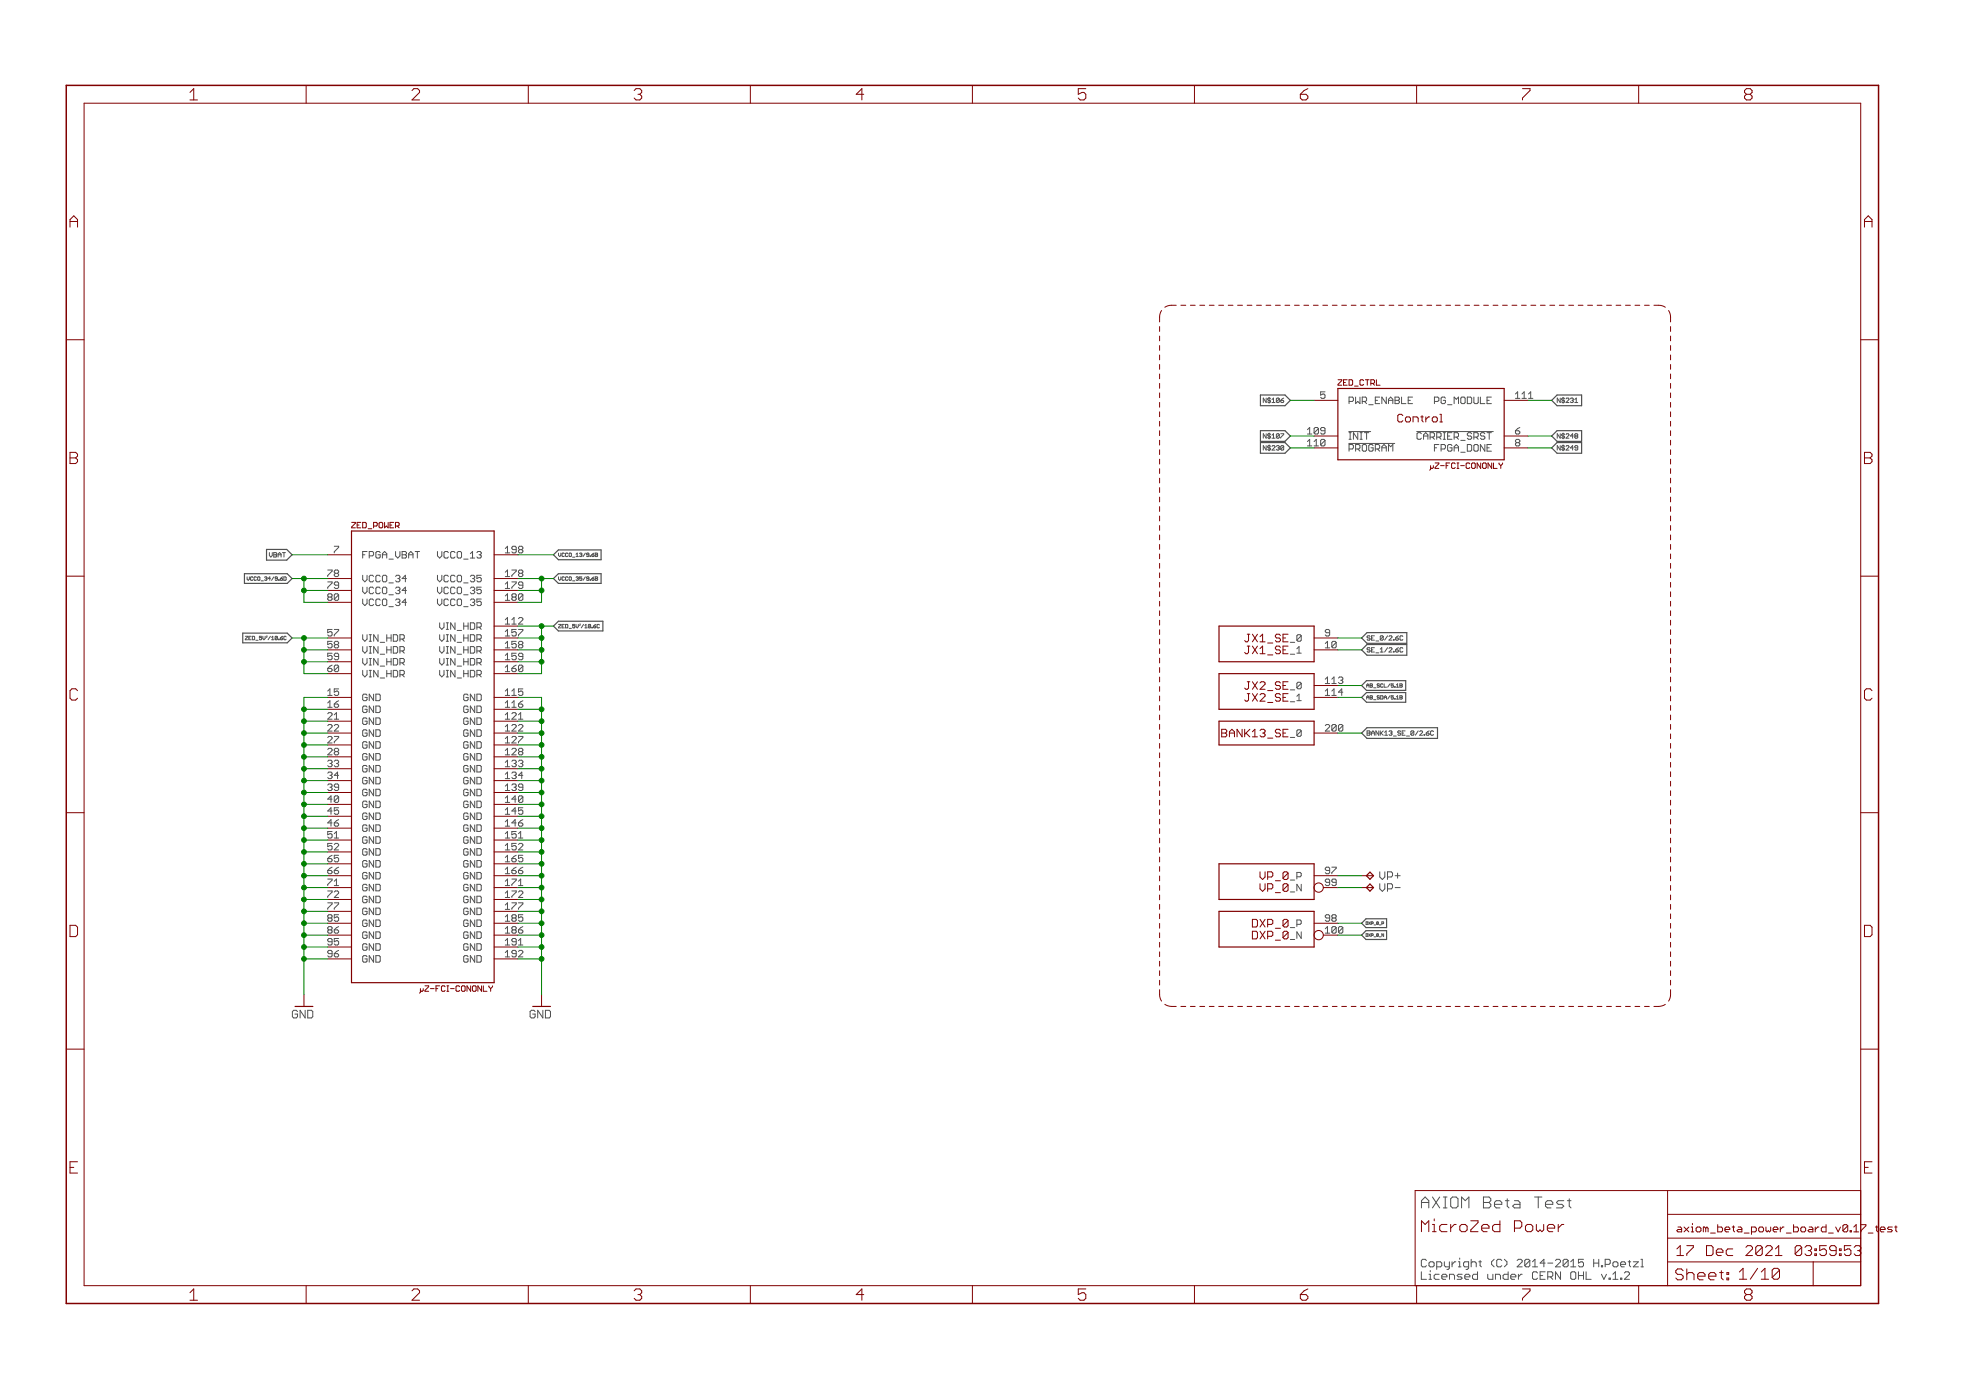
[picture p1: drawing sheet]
<svg xmlns="http://www.w3.org/2000/svg" width="420mm" height="297mm" viewBox="0 0 420 297" stroke-linecap="round" stroke-linejoin="round" font-family="sans-serif">
<g fill="none" stroke="#505050" stroke-width=".21">
<path d="M270.6 85.1v.9l-.6-.9v.9M270.6 92.7v.9l-.6-.9v.9M270.6 95.2v1l-.6-1v1M270.9 85.9l.2 .1M270.9 93.5l.2 .1M270.9 96l.2 .2M271.1 85.1l-.2 .1 .2 .4M271.1 92.7l-.2 .2 .2 .3M271.1 95.2l-.2 .2 .2 .3M279.4 92.8h1M279.4 95.3h1M279.4 91.8l.5-.4v1.4"/>
<path d="M279.4 94.4l.5-.5v1.4M283.2 83.7h-1v.7l.5-.2 .5 .2v.5l-.3 .2h-.4l-.3-.2M288.2 92.2h4.7M288.2 94.8h9.9M288.3 92.5h.5M288.3 93.9h.5M288.5 92.5v1.4M289.2 85.1l-.2-.2h-.7v1.4M289.2 85.6l-.2 .2h-.7M289.2 95.2l-.2-.2h-.7v1.4M289.2 95.7l-.2 .2h-.7M302.8 92.2h16.3"/>
<path d="M303.8 92.7l-.3-.2h-.4l-.3 .2v.9l.3 .3h.4l.3-.3M306.6 95v1.4M306.6 85.8h.7M306.6 95.7h.4M307.3 84.9h-.7v1.4M323.9 92.1v.4l.2 .3h.5l.2-.3M323.9 92.1h.7l.2 .2M323.9 84.2l.4-.5v1.4M323.9 85.1h.9M324.1 94.6l-.2 .2 .2 .5h.5l.2-.2M324.1 94.6h.5M324.6 94.6l.2 .2"/>
<path d="M324.8 94.1l-.2-.2h-.5l-.2 .2 .2 .5M324.8 91.4l-.9 .7M324.8 94.4l-.2 .2M333.4 85.1v.9l-.6-.9v.9M333.4 92.7v.9l-.6-.9v.9M333.4 95.2v1l-.6-1v1M333.7 85.9l.5 .1M333.7 93.5l.5 .1M333.7 96l.5 .2M334.2 95.2l-.5 .2 .2 .3h.3M334.2 85.1l-.5 .1 .2 .4h.3M334.2 92.7l-.5 .2 .2 .3h.3"/>
<path d="M57.6 118.1v.6l.3 .3 .3-.3v-.6M71.4 116.7h1M72.4 117l-1 .9v.3M77.5 118.6h.5M78.4 117.9h-.9v1.4M93.5 117.9v.9l.5 .5 .4-.5M108 117.2l.5-.5v1.5M108 118.2h.9M119.4 118.2v.5l.2 .2 .3-.2v-.5M120.5 118.2l-.4 .1v.5l.4 .1M52.4 136h.5l-.5 .6v.1h.5M52.8 123.3v.5l.2 .2 .3-.2v-.5"/>
<path d="M53.2 136.3h.2M53.7 136h-.5v.7h.5M54 123.4l-.1-.1-.3 .1 .1 .6 .3-.1M54.3 136h-.4v.7h.4M70 121.8h1v.2l-1 1v.2M70 124.4h1v.2l-1 .9v.3M70.3 127.6l-.3 .2 .3 .5h.4l.3-.2M70.3 127.6h.4M70.7 127.6l.3 .2M71 134.5h-1v.7l.5-.2 .5 .2v.5l-.3 .2h-.4l-.3-.2M71 137.1h-1v.7l.5-.3 .5 .3v.4l-.3 .3h-.4l-.3-.3M71 139.6h-1v.7l.5-.2 .5 .2v.5l-.3 .2h-.4l-.3-.2"/>
<path d="M71 127.1l-.3-.2h-.4l-.3 .2 .3 .5M71 127.4l-.3 .2M77.5 122.9v1l.5 .4 .4-.4M77.5 125.5v.9l.5 .5 .4-.5M77.5 128v.9l.5 .5 .4-.5M77.5 135.6v1l.5 .4 .4-.4M77.5 138.2v.9l.5 .5 .4-.5M93.5 122.9v1l.5 .4 .4-.4M93.5 125.5v.9l.5 .5 .4-.5M93.5 128v.9l.5 .5 .4-.5M94 133.1v.9l.4 .5 .5-.5M94 135.6v1l.4 .4 .5-.4"/>
<path d="M94 138.2v.9l.4 .5 .5-.5M108 122.3l.5-.5v1.4M108 124.8l.5-.4v1.4M108 127.4l.5-.5v1.4M108 132.4l.5-.4v1.4M108 135l.5-.5v1.4M108 137.5l.5-.4v1.4M108 123.2h.9M108 125.8h.9M108 128.3h.9M108 135.9h.9M108 138.5h.9"/>
<path d="M108 133.4h.9M119.4 123.3v.5l.2 .2 .3-.2v-.5M119.4 133.4h.5l-.5 .8h.5M120.1 133.8h.3M120.5 123.3l-.4 .1v.5l.4 .1M120.6 133.4h-.5v.8h.5M283.2 135.7l.3 .2h.4l.3-.2M283.2 138.5h1M283.2 137.5l.5-.4v1.4M284.2 134.7l-.3-.2h-.4l-.3 .2 .3 .5h.7M292.8 138.6l-.1-.2-.5 .2 .1 .3h.4l.1 .1-.1 .3-.5-.1M292.8 136l-.1-.1-.5 .1 .1 .3h.4l.1 .2-.1 .3-.5-.1"/>
<path d="M293.1 136.3h.3M293.1 138.9h.3M293.7 138.4h-.6v.9h.6M293.7 135.9h-.6v.9h.6M70 147.7l.5-.5v1.4M70 150.2l.5-.4v1.4M70 148.6h1M70 152.5l.3-.2h.4l.3 .2v.3l-1 .9h1M70 151.2h1M70 155.1l.3-.3h.4l.3 .3v.2l-1 .9h1M70 142.8h.7l.3 .5-.3 .2h-.4l-.3-.2zM70 157.6l.3-.2h.4l.3 .2v.2l-1 1h1"/>
<path d="M71 142.1l-1 .7M77.5 140.7v.9l.5 .5 .4-.5M77.5 143.3v.9l.5 .5 .4-.5M78 149h.4M78 151.6h.4M78 154.1h.4M78 156.7h.4M78 159.2h.4M78.4 148.6l-.2-.3h-.5l-.2 .3v.9l.2 .2h.5l.2-.2M78.4 151.1l-.2-.2h-.5l-.2 .2v.9l.2 .3h.5l.2-.3M78.4 153.6l-.2-.2h-.5l-.2 .2v1l.2 .2h.5l.2-.2M78.4 156.2l-.2-.2h-.5l-.2 .2v.9l.2 .3h.5l.2-.3"/>
<path d="M78.4 158.7l-.2-.2h-.5l-.2 .2v1l.2 .2h.5l.2-.2M94 140.7v.9l.4 .5 .5-.5M94 143.3v.9l.4 .5 .5-.5M99.3 148.3l-.2 .3v.9l.2 .2M99.3 150.9l-.2 .2v.9l.2 .3M99.3 153.4l-.2 .2v1l.2 .2M99.3 156l-.2 .2v.9l.2 .3M99.3 158.5l-.2 .2v1l.2 .2M108 148.6h.9M108 151.2h.9M108 153.7h.9M108 156.2h.9"/>
<path d="M108 158.8h.9M108 147.7l.5-.5v1.4M108 140.1l.5-.5v1.4M108 142.6l.5-.5v1.4M108 150.2l.5-.4v1.4M108 152.8l.5-.5v1.4M108 155.3l.5-.5v1.4M108 157.8l.5-.4v1.4M108 141h.9M108 143.5h.9M283.2 148.6h1M283.2 155.1l.3-.3h.4l.3 .3"/>
<path d="M283.2 145.1l.5-.4v1.4M283.2 147.7l.5-.5v1.4M283.2 146.1h1M284.2 155.3l-1 .9h1M292.1 149h.5M292.1 146.9v-.5l.2-.3 .3 .3v.5M292.1 149.4v-.5l.2-.2 .3 .2v.5M292.1 146.5h.5M292.2 156.7h.5M292.2 156.2h.5l.1 .1-.1 .4 .1 .3-.1 .1h-.5zM292.8 149h.4M292.8 146.5h.4"/>
<path d="M293.1 156.7h.6M293.2 146.1h-.4v.8h.4M293.2 148.7h-.4v.7h.4M293.4 156.2l-.3 .3v.6M70 160.1l.3-.2h.4l.3 .2v.3l-1 .9h1M70 162.7l.3-.2h.4l.3 .2-.3 .5M70 165.2l.3-.2h.4l.3 .2-.3 .5M70 167.8l.3-.3h.4l.3 .3-.3 .4M70.5 163.2h.2M70.5 165.7h.2M70.5 168.2h.2M70.7 163.2l.3 .2-.3 .5h-.4l-.3-.3"/>
<path d="M70.7 165.7l.3 .2-.3 .5h-.4l-.3-.2M70.7 168.2l.3 .3-.3 .4h-.4l-.3-.2M71 177.7h-1v.7l.5-.2 .5 .2v.5l-.3 .2h-.4l-.3-.2M71 170.8h-1l.7-.7v1.4M71 173.3h-1l.7-.7v1.4M71 175.9h-1l.7-.7v1.4M78 161.7h.4M78 164.3h.4M78 166.8h.4M78 169.4h.4M78 171.9h.4M78 174.4h.4"/>
<path d="M78 177h.4M78 179.5h.4M78.4 161.3l-.2-.3h-.5l-.2 .3v.9l.2 .2h.5l.2-.2M78.4 163.8l-.2-.2h-.5l-.2 .2v.9l.2 .3h.5l.2-.3M78.4 166.3l-.2-.2h-.5l-.2 .2v1l.2 .2h.5l.2-.2M78.4 168.9l-.2-.2h-.5l-.2 .2v.9l.2 .3h.5l.2-.3M78.4 171.4l-.2-.2h-.5l-.2 .2v1l.2 .2h.5l.2-.2M78.4 174l-.2-.3h-.5l-.2 .3v.9l.2 .2h.5l.2-.2M78.4 176.5l-.2-.2h-.5l-.2 .2v.9l.2 .3h.5l.2-.3M78.4 179l-.2-.2h-.5l-.2 .2v1l.2 .2h.5l.2-.2M99.3 161l-.2 .3v.9l.2 .2M99.3 163.6l-.2 .2v.9l.2 .3"/>
<path d="M99.3 166.1l-.2 .2v1l.2 .2M99.3 168.7l-.2 .2v.9l.2 .3M99.3 171.2l-.2 .2v1l.2 .2M99.3 173.7l-.2 .3v.9l.2 .2M99.3 176.3l-.2 .2v.9l.2 .3M99.3 178.8l-.2 .2v1l.2 .2M108 161.3h.9M108 163.9h.9M108 166.4h.9M108 168.9h.9M108 179.1h.9M108 160.4l.5-.5v1.4"/>
<path d="M108 162.9l.5-.4v1.4M108 165.5l.5-.5v1.4M108 168l.5-.5v1.4M108 170.5l.5-.4v1.4M108 173.1l.5-.5v1.4M108 175.6l.5-.4v1.4M108 178.2l.5-.5v1.4M108 171.5h.9M108 174h.9M108 176.6h.9M70 183.5h.7l.3 .4-.3 .3h-.4l-.3-.3zM70 186h.7l.3 .5-.3 .2h-.4l-.3-.2z"/>
<path d="M70 187.9h1v.2l-1 .9v.3M70 190.4h1v.2l-1 1v.2M70 192.9h1v.3l-1 .9v.2M70.3 196.2l-.3 .2 .3 .5h.4l.3-.3M70.3 198.7l-.3 .2 .3 .5h.4l.3-.2M70.3 196.2h.4M70.3 198.7h.4M70.7 196.2l.3 .2M70.7 198.7l.3 .2M71 180.2h-1v.7l.5-.2 .5 .2v.5l-.3 .2h-.4l-.3-.2M71 195.7l-.3-.2h-.4l-.3 .2 .3 .5M71 198.2l-.3-.2h-.4l-.3 .2 .3 .5"/>
<path d="M71 182.8l-1 .7M71 185.3l-1 .7M71 195.9l-.3 .3M71 198.5l-.3 .2M78 182.1h.4M78 184.6h.4M78 187.1h.4M78 189.7h.4M78 192.2h.4M78 194.8h.4M78 197.3h.4M78 199.8h.4"/>
<path d="M78.4 181.6l-.2-.2h-.5l-.2 .2v.9l.2 .3h.5l.2-.3M78.4 184.1l-.2-.2h-.5l-.2 .2v1l.2 .2h.5l.2-.2M78.4 186.7l-.2-.3h-.5l-.2 .3v.9l.2 .2h.5l.2-.2M78.4 189.2l-.2-.2h-.5l-.2 .2v.9l.2 .3h.5l.2-.3M78.4 191.7l-.2-.2h-.5l-.2 .2v1l.2 .2h.5l.2-.2M78.4 194.3l-.2-.2h-.5l-.2 .2v.9l.2 .3h.5l.2-.3M78.4 196.8l-.2-.2h-.5l-.2 .2v1l.2 .2h.5l.2-.2M78.4 199.4l-.2-.3h-.5l-.2 .3v.9l.2 .2h.5l.2-.2M99.3 181.4l-.2 .2v.9l.2 .3M99.3 183.9l-.2 .2v1l.2 .2M99.3 186.4l-.2 .3v.9l.2 .2M99.3 189l-.2 .2v.9l.2 .3"/>
<path d="M99.3 191.5l-.2 .2v1l.2 .2M99.3 194.1l-.2 .2v.9l.2 .3M99.3 196.6l-.2 .2v1l.2 .2M99.3 199.1l-.2 .3v.9l.2 .2M108 181.6h.9M108 184.2h.9M108 186.7h.9M108 196.9h.9M108 199.4h.9M108 180.7l.5-.5v1.4M108 183.2l.5-.4v1.4M108 185.8l.5-.5v1.4"/>
<path d="M108 188.3l.5-.4v1.4M108 190.9l.5-.5v1.4M108 193.4l.5-.5v1.4M108 195.9l.5-.4v1.4M108 198.5l.5-.5v1.4M108 189.3h.9M108 191.8h.9M108 194.3h.9M283.2 186.5l.3 .2h.4l.3-.2M283.2 196.6l.3 .3h.4l.3-.3M283.2 199.4h1M283.2 189l.3 .3h.4l.3-.3"/>
<path d="M283.2 198.5l.5-.5v1.4M284.2 185.5l-.3-.2h-.4l-.3 .2 .3 .5h.7M284.2 188.1l-.3-.2h-.4l-.3 .2 .3 .5h.7M284.2 195.7l-.3-.2h-.4l-.3 .2 .3 .5h.7M292 197l.3 .1-.1 .5h-.2zM292 199.5l.3 .1-.1 .5h-.2zM292.5 197l.4 .6M292.5 199.5l.4 .6M292.9 197l-.4 .6M292.9 199.5l-.4 .6M293.1 197.4h.2M293.1 199.9h.2"/>
<path d="M293.3 197h-.2v.6M293.3 199.5h-.2v.6M294.9 186.3v1.1l.5 .5 .6-.5M294.9 188.8v1.1l.5 .6 .6-.6M63 216.7h.6M63.3 215.9h-.5l-.3 .3v1.1l.3 .2h.5M70 201.7l.3 .3h.4l.3-.3M70 204.3l.3 .2h.4l.3-.2M71 200.8l-.3-.2h-.4l-.3 .2 .3 .5h.7M71 203.3l-.3-.2h-.4l-.3 .2 .3 .5h.7M78 202.4h.4M78 204.9h.4"/>
<path d="M78.4 201.9l-.2-.2h-.5l-.2 .2v.9l.2 .3h.5l.2-.3M78.4 204.4l-.2-.2h-.5l-.2 .2v1l.2 .2h.5l.2-.2M99.3 201.7l-.2 .2v.9l.2 .3M99.3 204.2l-.2 .2v1l.2 .2M108 202h.9M108 204.5h.9M108 201l.5-.4v1.4M108 203.6l.5-.5v1.4M113.8 216.7h.6M114.1 215.9h-.5l-.3 .3v1.1l.3 .2h.5M303.8 257h1.6M304.6 255.8l-.8 .8v1.5"/>
<path d="M303.8 271.8v1.6h1M304.6 269.1h-.6l-.2 .3v1.1l.2 .2h.6M346.3 273.1h.3v.3h-.3zM348 271.8l.2 .2v.3l-1 1.1h1M348 269.6h.5M348.2 269.4v1.1l.3 .2M349.1 269.6h1l-1 1.1h1M350.7 269.1h.3v1.6M350.7 270.7h.5"/>
</g>
<g fill="none" stroke="#505050" stroke-width=".25">
<path d="M275.8 85.6l-1.2-1.2h-5.2v2.3h5.2M275.8 93.2l-1.2-1.2h-5.2v2.3h5.2M275.8 95.7l-1.2-1.1h-5.2v2.3h5.2M331.6 95.7l1.2-1.1h5.2v2.3h-5.2zM331.6 85.6l1.2-1.2h5.2v2.3h-5.2zM331.6 93.2l1.2-1.2h5.2v2.3h-5.2zM57 117.4h4.3l1.1 1.2-1.1 1.1h-4.3zM118.3 118.6l1-1.1h9.2v2.1h-9.2zM62.4 123.6l-1-1h-9.2v2.1h9.2M62.4 136.3l-1-1h-9.5v2.1h9.5M118.3 123.6l1-1h9.2v2.1h-9.2zM118.3 133.8l1-1h9.5v2h-9.5z"/>
<path d="M291 136.3l1.1-1.1h8.6v2.3h-8.6zM291 138.9l1.1-1.2h8.6v2.3h-8.6zM291 146.5l1-1h8.4v2h-8.4zM291 149l1-1h8.4v2.1h-8.4zM291 156.7l1.1-1.2h15.1v2.3h-15.1zM291.9 196.3h4.4v1.9h-4.4l-.9-.9zM291.9 198.9h4.4v1.9h-4.4l-.9-1z"/>
</g>
<g fill="none" stroke="#800000" stroke-width=".21">
<path d="M41.4 18.9l-.8 .8M65.4 18.2v3.9M89.3 18.9h-.8l-.4 .4M89.7 19.7l-1.6 1.7h1.6M112.9 18.2v3.9M136.7 18.9h-.8l-.4 .4M160.4 18.2v3.9M184.2 18.9l-1.2 1.3h1.6M207.8 18.2v3.9M232.1 18.9h-1.7v1.3l.8-.5M255.3 18.2v3.9M278.7 19.3l-.8 .9"/>
<path d="M302.7 18.2v3.9M325.4 18.9h1.6M327 19.3l-1.6 1.7v.4M350.2 18.2v3.9M373.2 18.9l-.4 .4v.4l.4 .5-.4 .4v.4l.4 .4M18 22.1h379.7v252.6h-379.7zM40.6 21.4h1.6M135.5 21l.4 .4h.8M230.4 21l.4 .4h.8M277.9 20.2v.8l.4 .4h.8M277.9 20.2h1.2M15 47.3h1.6"/>
<path d="M15.8 46.1l-.8 .8v1.6M398.5 47.3h1.6M399.3 46.1l-.8 .8v1.6M14.2 72.6h3.8M247.8 69.8v1M247.8 71.8v1M247.8 73.9v1M247.8 75.9v1M247.8 77.9v1M247.8 79.9v1M248.2 66.4l-.4 1v1.4M251.4 65.2l-1.4 .1-1.1 .4"/>
<path d="M252.4 65.2h1M254.4 65.2h1M256.4 65.2h1.1M258.4 65.2h1.1M260.5 65.2h1M262.5 65.2h1M264.5 65.2h1M266.5 65.2h1M268.5 65.2h1.1M270.6 65.2h1M272.6 65.2h1M274.6 65.2h1"/>
<path d="M276.6 65.2h1.1M278.7 65.2h1M280.7 65.2h1M282.7 65.2h1M284.7 65.2h1M286.7 65.2h1.1M288.8 65.2h1M290.8 65.2h1M292.8 65.2h1M294.8 65.2h1M296.9 65.2h1M298.9 65.2h1"/>
<path d="M300.9 65.2h1M302.9 65.2h1M304.9 65.2h1.1M307 65.2h1M309 65.2h1M311 65.2h1M313 65.2h1M315 65.2h1.1M317.1 65.2h1M319.1 65.2h1M321.1 65.2h1M323.1 65.2h1.1"/>
<path d="M325.2 65.2h1M327.2 65.2h1M329.2 65.2h1M331.2 65.2h1.1M333.2 65.2h1.1M335.3 65.2h1M337.3 65.2h1M339.3 65.2h1M341.3 65.2h1M343.3 65.2h1.1M345.4 65.2h1M347.4 65.2h1"/>
<path d="M349.4 65.2h1M351.5 65.2h1M353.5 65.2l1.4 .1 1 .4M356.6 66.4l.4 1v1.4M357 69.8v1M357 71.8v1M357 73.9v1M357 75.9v1M357 77.9v1M357 79.9v1M397.7 72.6h3.8M15 97.9h1.2"/>
<path d="M16.2 96.7h-1.2v2.4h1.2M247.8 81.9v1.1M247.8 84v1M247.8 86v1M247.8 88v1M247.8 90v1.1M247.8 92.1v1M247.8 94.1v1M247.8 96.1v1M247.8 98.1v1.1M280.8 93.2h5.1M280.8 85.6h5.1"/>
<path d="M280.8 95.7h5.1M286 81.2h.7v.1l-.7 .8v.2h.7M299.8 88.8l-.3-.3h-.5l-.3 .3v1.1l.3 .3h.5l.3-.3M305.7 99.5v.8l-.2 .2M306.3 99.5v.4l-.2 .2-.4-.2M306.7 98.9h.8M307.5 99.1l-.8 .8v.2h.8M321.5 93.2h5M321.5 85.6h5M321.5 95.7h5M357 81.9v1.1M357 84v1"/>
<path d="M357 86v1M357 88v1M357 90v1.1M357 92.1v1M357 94.1v1M357 96.1v1M357 98.1v1.1M398.5 97.9h1.2M399.7 96.7h-1.2v2.4h1.2M70 118.6h5.1M75.2 111.6h.7v.2l-.7 .8v.2h.7M105.6 118.6h5.1"/>
<path d="M247.8 100.2v1M247.8 102.2v1M247.8 104.2v1M247.8 106.2v1.1M247.8 108.3v1M247.8 110.3v1M247.8 112.3v1M247.8 114.3v1.1M247.8 116.4v1M247.8 118.4v1M357 100.2v1M357 102.2v1"/>
<path d="M357 104.2v1M357 106.2v1.1M357 108.3v1M357 110.3v1M357 112.3v1M357 114.3v1.1M357 116.4v1M357 118.4v1M14.2 123.1h3.8M70 123.6h5.1M70 126.2h5.1M70 128.7h5.1"/>
<path d="M70 136.3h5.1M70 138.9h5.1M105.6 123.6h5.1M105.6 126.2h5.1M105.6 128.7h5.1M105.6 136.3h5.1M105.6 138.9h5.1M105.6 133.8h5.1M247.8 120.4v1M247.8 122.4v1M247.8 124.5v1M247.8 126.5v1"/>
<path d="M247.8 128.5v1M247.8 130.5v1.1M247.8 132.5v1.1M247.8 134.6v1M247.8 136.6v1M247.8 138.6v1.1M266.6 135.5h.5M266.6 138.1h.5M266.8 138.1v1.3l-.2 .3h-.3l-.3-.3M266.8 135.5v1.4l-.2 .3h-.3l-.3-.3M267.7 135.5l1 1.7M267.7 138.1l1 1.6"/>
<path d="M268.7 135.5l-1 1.7M268.7 138.1l-1 1.6M280.8 136.3h5.1M280.8 138.9h5.1M357 120.4v1M357 122.4v1M357 124.5v1M357 126.5v1M357 128.5v1M357 130.5v1.1M357 132.5v1.1M357 134.6v1"/>
<path d="M357 136.6v1M357 138.6v1.1M397.7 123.1h3.8M15.4 147.2l-.4 .4v1.6l.4 .4M70 149h5.1M70 151.6h5.1M70 154.1h5.1M70 156.7h5.1M70 159.2h5.1M70 141.4h5.1M70 144h5.1M105.6 149h5.1"/>
<path d="M105.6 151.6h5.1M105.6 154.1h5.1M105.6 156.7h5.1M105.6 159.2h5.1M105.6 141.4h5.1M105.6 144h5.1M247.8 140.7v1M247.8 142.7v1M247.8 144.7v1M247.8 146.7v1M247.8 148.7v1.1M247.8 150.8v1"/>
<path d="M247.8 152.8v1M247.8 154.8v1.1M247.8 156.8v1.1M247.8 158.9v1M261.1 156.7h.8M261.9 156.7l.3 .2M262.2 156.1l-.3-.2h-.8v1.6h.8l.3-.3M262.2 156.4l-.3 .3M266.6 145.7h.5M266.6 148.2h.5M266.8 145.7v1.3l-.2 .3h-.3l-.3-.3M266.8 148.2v1.4l-.2 .2h-.3l-.3-.2"/>
<path d="M267.7 145.7l1 1.6M267.7 148.2l1 1.6M268.7 145.7l-1 1.6M268.7 148.2l-1 1.6M280.8 149h5.1M280.8 156.7h5.1M280.8 146.5h5.1M357 140.7v1M357 142.7v1M357 144.7v1M357 146.7v1M357 148.7v1.1"/>
<path d="M357 150.8v1M357 152.8v1M357 154.8v1.1M357 156.8v1.1M357 158.9v1M398.9 147.2l-.4 .4v1.6l.4 .4M14.2 173.7h3.8M70 161.7h5.1M70 164.3h5.1M70 166.8h5.1M70 169.4h5.1M70 171.9h5.1"/>
<path d="M70 174.4h5.1M70 177h5.1M70 179.5h5.1M105.6 161.7h5.1M105.6 164.3h5.1M105.6 166.8h5.1M105.6 169.4h5.1M105.6 171.9h5.1M105.6 174.4h5.1M105.6 177h5.1M105.6 179.5h5.1M247.8 160.9v1"/>
<path d="M247.8 162.9v1M247.8 164.9v1.1M247.8 167v1M247.8 169v1M247.8 171v1M247.8 173v1.1M247.8 175.1v1M247.8 177.1v1M247.8 179.1v1M357 160.9v1M357 162.9v1M357 164.9v1.1"/>
<path d="M357 167v1M357 169v1M357 171v1M357 173v1.1M357 175.1v1M357 177.1v1M357 179.1v1M397.7 173.7h3.8M16.2 197.7h-1.2v2.5h1.2M70 182.1h5.1M70 184.6h5.1M70 187.1h5.1"/>
<path d="M70 189.7h5.1M70 192.2h5.1M70 194.8h5.1M70 197.3h5.1M70 199.8h5.1M105.6 182.1h5.1M105.6 184.6h5.1M105.6 187.1h5.1M105.6 189.7h5.1M105.6 192.2h5.1M105.6 194.8h5.1M105.6 197.3h5.1"/>
<path d="M105.6 199.8h5.1M247.8 181.1v1.1M247.8 183.2v1M247.8 185.2v1M247.8 187.2v1M247.8 189.2v1.1M247.8 191.3v1M247.8 193.3v1M247.8 195.3v1M247.8 197.3v1.1M247.8 199.3v1.1M268.7 196.7l-.2-.2h-.8v1.6h.8l.2-.3"/>
<path d="M268.7 199.3l-.2-.3h-.8v1.6h.8l.2-.2M269.3 186.3v1.1l.5 .5 .6-.5M269.3 188.8v1.1l.5 .6 .6-.6M280.8 187.1h5.1M280.8 197.3h5.1M282.8 189.7h3.1M282.8 199.8h3.1M291 187.1h2.5M291 189.7h2.5M357 181.1v1.1M357 183.2v1M357 185.2v1"/>
<path d="M357 187.2v1M357 189.2v1.1M357 191.3v1M357 193.3v1M357 195.3v1M357 197.3v1.1M357 199.3v1.1M399.7 197.7h-1.2v2.5h1.2M65 212.5v2.6M70 202.4h5.1M70 204.9h5.1M89.9 211.3v.7l-.2 .2"/>
<path d="M90.4 211.3v.3l-.1 .2-.4-.2M90.8 210.7h.8M91.6 210.9l-.8 .7v.2h.8M105.6 202.4h5.1M105.6 204.9h5.1M115.7 212.5v2.6M247.8 211.5v1.4l.4 1M247.8 201.4v1M247.8 203.4v1M247.8 205.4v1.1M247.8 207.5v1M247.8 209.5v1"/>
<path d="M248.9 214.6l1.1 .4 1.4 .1M252.4 215.1h1M254.4 215.1h1M256.4 215.1h1.1M258.4 215.1h1.1M260.5 215.1h1M262.5 215.1h1M264.5 215.1h1M266.5 215.1h1M268.5 215.1h1.1M270.6 215.1h1M272.6 215.1h1"/>
<path d="M274.6 215.1h1M276.6 215.1h1.1M278.7 215.1h1M280.7 215.1h1M282.7 215.1h1M284.7 215.1h1M286.7 215.1h1.1M288.8 215.1h1M290.8 215.1h1M292.8 215.1h1M294.8 215.1h1M296.9 215.1h1"/>
<path d="M298.9 215.1h1M300.9 215.1h1M302.9 215.1h1M304.9 215.1h1.1M307 215.1h1M309 215.1h1M311 215.1h1M313 215.1h1M315 215.1h1.1M317.1 215.1h1M319.1 215.1h1M321.1 215.1h1"/>
<path d="M323.1 215.1h1.1M325.2 215.1h1M327.2 215.1h1M329.2 215.1h1M331.2 215.1h1.1M333.2 215.1h1.1M335.3 215.1h1M337.3 215.1h1M339.3 215.1h1M341.3 215.1h1M343.3 215.1h1.1M345.4 215.1h1"/>
<path d="M347.4 215.1h1M349.4 215.1h1M351.5 215.1h1M355.9 214.6l-1 .4-1.4 .1M357 211.5v1.4l-.4 1M357 201.4v1M357 203.4v1M357 205.4v1.1M357 207.5v1M357 209.5v1M14.2 224.2h3.8M397.7 224.2h3.8"/>
<path d="M15 249.5h.8M16.6 248.3h-1.6v2.4h1.6M356.4 254.4v20.3M356.4 259.5h41.3M397.7 254.4h-95.3v20.3M398.5 249.5h.8M400.1 248.3h-1.6v2.4h1.6M40.6 277.9h1.6M41.4 275.4l-.8 .8M65.4 274.7v3.9M89.3 275.4h-.8l-.4 .4M89.7 276.2l-1.6 1.7h1.6"/>
<path d="M112.9 274.7v3.9M135.5 277.5l.4 .4h.8M136.7 275.4h-.8l-.4 .4M160.4 274.7v3.9M184.2 275.4l-1.2 1.2h1.6M207.8 274.7v3.9M230.4 277.5l.4 .4h.8M232.1 275.4h-1.7v1.2l.8-.4M255.3 274.7v3.9M277.9 276.6v.9l.4 .4h.8M277.9 276.6h1.2M278.7 275.8l-.8 .8"/>
<path d="M302.7 274.7v3.9M304.6 261.7l-.8-.8v2.3M325.4 275.4h1.6M327 275.8l-1.6 1.7v.4M350.2 274.7v3.9M356.4 269.7h41.3M356.4 264.6h41.3M358.1 273.1l.4 .4h.8M358.4 268.3h1.4M358.6 262.2h.5M359.1 266.2l-.7 .7M359.3 271.2h-.8l-.4 .3v.4l.4 .4h.8"/>
<path d="M359.4 262.7h-.8l-.2 .3 .2 .2h.8M373.2 275.4l-.4 .4v.4l.4 .4-.4 .5v.4l.4 .4M387.5 269.7v5M396.6 266.2h.7l.4 .4M397 267.3h.3M397.3 267.3l.4 .3M397.7 267.9l-.4 .4h-.7M397.7 266.9l-.4 .4M403.6 262.2h.8M404.2 262.7l.2 .3-.2 .2M404.9 262.2h.5M405.2 262v1l.2 .2"/>
<circle cx="281.8" cy="199.8" r=".99"/>
<circle cx="281.8" cy="189.7" r=".99"/>
</g>
<path d="M285.9 83h35.6v15.3h-35.6zM75.1 113.5h30.5v96.5h-30.5zM260.5 133.8h20.3v7.6h-20.3zM260.5 144h20.3v7.6h-20.3zM260.5 154.1h20.3v5.1h-20.3zM260.5 184.6h20.3v7.6h-20.3zM260.5 194.8h20.3v7.6h-20.3zM292.8 186.4l.7 .7-.7 .8-.8-.8zM292.8 188.9l.7 .8-.7 .7-.8-.7zM63.1 215.1h3.8M113.9 215.1h3.7" fill="none" stroke="#800000" stroke-width=".25"/>
<path d="M14.2 18.2h387.3v260.4h-387.3z" fill="none" stroke="#800000" stroke-width=".32"/>
<g fill="none" stroke="#008000" stroke-width=".21">
<path d="M275.8 85.6h5M275.8 93.2h5M275.8 95.7h5M326.5 85.6h5.1M326.5 93.2h5.1M326.5 95.7h5.1M62.4 118.6h7.6M110.7 118.6h7.6M62.4 123.6h7.6M62.4 136.3h7.6M65 123.6v5.1h5M65 126.2h5"/>
<path d="M65 136.3v7.7h5M65 138.9h5M110.7 126.2h5M110.7 123.6h7.6M110.7 133.8h7.6M110.7 136.3h5M110.7 138.9h5M115.7 123.6v5.1h-5M115.7 133.8v10.2h-5M285.9 136.3h5.1M285.9 138.9h5.1M65 141.4h5"/>
<path d="M65 151.6h5M65 154.1h5M65 156.7h5M65 159.2h5M70 149h-5v63.5M110.7 149h5v63.5M110.7 141.4h5M110.7 151.6h5M110.7 154.1h5M110.7 156.7h5M110.7 159.2h5M285.9 149h5.1"/>
<path d="M285.9 156.7h5.1M285.9 146.5h5.1M65 161.7h5M65 164.3h5M65 166.8h5M65 169.4h5M65 171.9h5M65 174.4h5M65 177h5M65 179.5h5M110.7 161.7h5M110.7 164.3h5"/>
<path d="M110.7 166.8h5M110.7 169.4h5M110.7 171.9h5M110.7 174.4h5M110.7 177h5M110.7 179.5h5M65 182.1h5M65 184.6h5M65 187.1h5M65 189.7h5M65 192.2h5M65 194.8h5"/>
<path d="M65 197.3h5M65 199.8h5M110.7 182.1h5M110.7 184.6h5M110.7 187.1h5M110.7 189.7h5M110.7 192.2h5M110.7 194.8h5M110.7 197.3h5M110.7 199.8h5M285.9 187.1h5.1M285.9 189.7h5.1"/>
<path d="M285.9 197.3h5.1M285.9 199.8h5.1M65 202.4h5M65 204.9h5M110.7 202.4h5M110.7 204.9h5"/>
</g>
<g fill="#008000" stroke="#008000" stroke-width=".21">
<circle cx="115.7" cy="126.2" r=".51"/>
<circle cx="115.7" cy="123.6" r=".51"/>
<circle cx="65" cy="126.2" r=".51"/>
<circle cx="65" cy="123.6" r=".51"/>
<circle cx="115.7" cy="136.3" r=".51"/>
<circle cx="115.7" cy="138.9" r=".51"/>
<circle cx="115.7" cy="141.4" r=".51"/>
<circle cx="115.7" cy="133.8" r=".51"/>
<circle cx="65" cy="141.4" r=".51"/>
<circle cx="65" cy="138.9" r=".51"/>
<circle cx="65" cy="136.3" r=".51"/>
<circle cx="65" cy="151.6" r=".51"/>
<circle cx="65" cy="154.1" r=".51"/>
<circle cx="65" cy="156.7" r=".51"/>
<circle cx="65" cy="159.2" r=".51"/>
<circle cx="65" cy="161.7" r=".51"/>
<circle cx="65" cy="164.3" r=".51"/>
<circle cx="65" cy="166.8" r=".51"/>
<circle cx="65" cy="169.4" r=".51"/>
<circle cx="65" cy="171.9" r=".51"/>
<circle cx="65" cy="174.4" r=".51"/>
<circle cx="65" cy="177" r=".51"/>
<circle cx="65" cy="179.5" r=".51"/>
<circle cx="65" cy="182.1" r=".51"/>
<circle cx="65" cy="184.6" r=".51"/>
<circle cx="65" cy="187.1" r=".51"/>
<circle cx="65" cy="189.7" r=".51"/>
<circle cx="65" cy="192.2" r=".51"/>
<circle cx="65" cy="194.8" r=".51"/>
<circle cx="65" cy="197.3" r=".51"/>
<circle cx="65" cy="199.8" r=".51"/>
<circle cx="65" cy="202.4" r=".51"/>
<circle cx="65" cy="204.9" r=".51"/>
<circle cx="115.7" cy="151.6" r=".51"/>
<circle cx="115.7" cy="154.1" r=".51"/>
<circle cx="115.7" cy="156.7" r=".51"/>
<circle cx="115.7" cy="159.2" r=".51"/>
<circle cx="115.7" cy="161.7" r=".51"/>
<circle cx="115.7" cy="164.3" r=".51"/>
<circle cx="115.7" cy="166.8" r=".51"/>
<circle cx="115.7" cy="169.4" r=".51"/>
<circle cx="115.7" cy="171.9" r=".51"/>
<circle cx="115.7" cy="174.4" r=".51"/>
<circle cx="115.7" cy="177" r=".51"/>
<circle cx="115.7" cy="179.5" r=".51"/>
<circle cx="115.7" cy="182.1" r=".51"/>
<circle cx="115.7" cy="184.6" r=".51"/>
<circle cx="115.7" cy="187.1" r=".51"/>
<circle cx="115.7" cy="189.7" r=".51"/>
<circle cx="115.7" cy="192.2" r=".51"/>
<circle cx="115.7" cy="194.8" r=".51"/>
<circle cx="115.7" cy="197.3" r=".51"/>
<circle cx="115.7" cy="199.8" r=".51"/>
<circle cx="115.7" cy="202.4" r=".51"/>
<circle cx="115.7" cy="204.9" r=".51"/>
</g>
<g font-size="3.7" fill="#800000">
<text x="42" y="21.4">1</text>
<text x="89.5" y="21.4">2</text>
<text x="137" y="21.4">3</text>
<text x="184.4" y="21.4">4</text>
<text x="231.9" y="21.4">5</text>
<text x="279.3" y="21.4">6</text>
<text x="326.8" y="21.4">7</text>
<text x="374.3" y="21.4">8</text>
<text x="16.3" y="48.6">A</text>
<text x="399.8" y="48.6">A</text>
<text x="16.3" y="99.2">B</text>
<text x="399.8" y="99.2">B</text>
<text x="16.3" y="149.7">C</text>
<text x="399.8" y="149.7">C</text>
<text x="16.1" y="200.2">D</text>
<text x="399.6" y="200.2">D</text>
<text x="42" y="277.9">1</text>
<text x="89.5" y="277.9">2</text>
<text x="137" y="277.9">3</text>
<text x="184.4" y="277.9">4</text>
<text x="231.9" y="277.9">5</text>
<text x="279.3" y="277.9">6</text>
<text x="326.8" y="277.9">7</text>
<text x="374.3" y="277.9">8</text>
</g>
<text font-size="3.6" fill="#505050" x="305.2" y="258.2">AXIOM Beta Test</text>
<g font-size="3.6" fill="#800000">
<text x="305.2" y="263.3">MicroZed Power</text>
<text x="359.5" y="273.6">Sheet: 1/10</text>
</g>
<g font-size="3.2" fill="#800000">
<text x="359.8" y="268.4">17 Dec 2021</text>
<text x="381.4" y="268.4">03:59:54</text>
</g>
<g font-size="2.5" fill="#800000">
<text x="300.7" y="90.2">Control</text>
<text x="268.8" y="137.2">JX1_SE</text>
<text x="268.8" y="139.8">JX1_SE</text>
<text x="268.8" y="147.4">JX2_SE</text>
<text x="268.8" y="149.9">JX2_SE</text>
<text x="262.7" y="157.5">BANK13_SE</text>
<text x="271.2" y="188">VP_0</text>
<text x="271.2" y="190.6">VP_0</text>
<text x="269.3" y="198.2">DXP_0</text>
<text x="269.3" y="200.7">DXP_0</text>
</g>
<g font-size="2.5" fill="#505050">
<text x="296.3" y="188">VP+</text>
<text x="296.3" y="190.6">VP-</text>
<text x="63.9" y="217.6">GND</text>
<text x="114.7" y="217.6">GND</text>
<text x="305.2" y="270.8">Copyright (C) 2014-2015 H.Poetzl</text>
<text x="305.2" y="273.5">Licensed under CERN OHL v.1.2</text>
</g>
<g font-size="2.3" fill="#800000">
<text x="359.8" y="263.3">axiom_beta_power_board_v0.17</text>
<text x="397.8" y="263.3">_test</text>
</g>
<g font-size="2.1" fill="#505050">
<text x="289.7" y="86.3">PWR_ENABLE</text>
<text x="307.3" y="86.3">PG_MODULE</text>
<text x="325.3" y="85.2">111</text>
<text x="281" y="92.8">109</text>
<text x="281" y="95.4">110</text>
<text x="289.7" y="93.9">INIT</text>
<text x="304.7" y="93.9">CARRIER_SRST</text>
<text x="325.3" y="92.8">6</text>
<text x="325.3" y="95.4">8</text>
<text x="289.7" y="96.5">PROGRAM</text>
<text x="307.6" y="96.5">FPGA_DONE</text>
<text x="72.9" y="118.2">7</text>
<text x="79" y="119.3">FPGA_VBAT</text>
<text x="94.8" y="119.3">VCCO_13</text>
<text x="109.4" y="118.2">198</text>
<text x="71.6" y="125.8">79</text>
<text x="71.6" y="123.3">78</text>
<text x="79" y="124.4">VCCO_34</text>
<text x="94.8" y="124.4">VCCO_35</text>
<text x="109.4" y="123.3">178</text>
<text x="109.4" y="125.8">179</text>
<text x="71.6" y="128.4">80</text>
<text x="79" y="129.5">VCCO_34</text>
<text x="79" y="126.9">VCCO_34</text>
<text x="94.8" y="126.9">VCCO_35</text>
<text x="94.8" y="129.5">VCCO_35</text>
<text x="109.4" y="128.4">180</text>
<text x="71.6" y="136">57</text>
<text x="79" y="137.1">VIN_HDR</text>
<text x="95.2" y="137.1">VIN_HDR</text>
<text x="95.2" y="134.6">VIN_HDR</text>
<text x="109.4" y="136">157</text>
<text x="109.4" y="133.4">112</text>
<text x="277.6" y="137.1">_0</text>
<text x="284.7" y="136">9</text>
<text x="71.6" y="143.6">60</text>
<text x="71.6" y="141.1">59</text>
<text x="71.6" y="138.5">58</text>
<text x="79" y="142.2">VIN_HDR</text>
<text x="79" y="139.6">VIN_HDR</text>
<text x="95.2" y="139.6">VIN_HDR</text>
<text x="95.2" y="142.2">VIN_HDR</text>
<text x="109.4" y="138.5">158</text>
<text x="109.4" y="141.1">159</text>
<text x="109.4" y="143.6">160</text>
<text x="277.6" y="139.6">_1</text>
<text x="284.7" y="138.5">10</text>
<text x="71.6" y="148.7">15</text>
<text x="79" y="149.8">GND</text>
<text x="79" y="144.7">VIN_HDR</text>
<text x="95.2" y="144.7">VIN_HDR</text>
<text x="99.8" y="149.8">GND</text>
<text x="109.4" y="148.7">115</text>
<text x="277.6" y="147.3">_0</text>
<text x="277.6" y="149.8">_1</text>
<text x="284.7" y="146.1">113</text>
<text x="284.7" y="148.7">114</text>
<text x="71.6" y="151.2">16</text>
<text x="71.6" y="153.8">21</text>
<text x="79" y="152.3">GND</text>
<text x="79" y="154.9">GND</text>
<text x="99.8" y="152.3">GND</text>
<text x="99.8" y="154.9">GND</text>
<text x="109.4" y="151.2">116</text>
<text x="109.4" y="153.8">121</text>
<text x="71.6" y="156.3">22</text>
<text x="71.6" y="158.8">27</text>
<text x="71.6" y="161.4">28</text>
<text x="79" y="157.4">GND</text>
<text x="79" y="160">GND</text>
<text x="99.8" y="157.4">GND</text>
<text x="99.8" y="160">GND</text>
<text x="109.4" y="156.3">122</text>
<text x="109.4" y="158.8">127</text>
<text x="109.4" y="161.4">128</text>
<text x="277.6" y="157.4">_0</text>
<text x="284.7" y="156.3">200</text>
<text x="71.6" y="163.9">33</text>
<text x="71.6" y="166.5">34</text>
<text x="79" y="162.5">GND</text>
<text x="79" y="165">GND</text>
<text x="79" y="167.6">GND</text>
<text x="99.8" y="162.5">GND</text>
<text x="99.8" y="165">GND</text>
<text x="99.8" y="167.6">GND</text>
<text x="109.4" y="163.9">133</text>
<text x="109.4" y="166.5">134</text>
<text x="71.6" y="169">39</text>
<text x="71.6" y="171.5">40</text>
<text x="79" y="170.1">GND</text>
<text x="79" y="172.7">GND</text>
<text x="99.8" y="170.1">GND</text>
<text x="99.8" y="172.7">GND</text>
<text x="109.4" y="169">139</text>
<text x="109.4" y="171.5">140</text>
<text x="71.6" y="174.1">45</text>
<text x="71.6" y="176.6">46</text>
<text x="71.6" y="179.2">51</text>
<text x="79" y="175.2">GND</text>
<text x="79" y="177.7">GND</text>
<text x="99.8" y="175.2">GND</text>
<text x="99.8" y="177.7">GND</text>
<text x="109.4" y="174.1">145</text>
<text x="109.4" y="176.6">146</text>
<text x="109.4" y="179.2">151</text>
<text x="71.6" y="181.7">52</text>
<text x="71.6" y="184.2">65</text>
<text x="79" y="180.3">GND</text>
<text x="79" y="182.8">GND</text>
<text x="79" y="185.4">GND</text>
<text x="99.8" y="180.3">GND</text>
<text x="99.8" y="182.8">GND</text>
<text x="99.8" y="185.4">GND</text>
<text x="109.4" y="181.7">152</text>
<text x="109.4" y="184.2">165</text>
<text x="71.6" y="186.8">66</text>
<text x="71.6" y="189.3">71</text>
<text x="71.6" y="191.9">72</text>
<text x="79" y="187.9">GND</text>
<text x="79" y="190.4">GND</text>
<text x="99.8" y="187.9">GND</text>
<text x="99.8" y="190.4">GND</text>
<text x="109.4" y="186.8">166</text>
<text x="109.4" y="189.3">171</text>
<text x="109.4" y="191.9">172</text>
<text x="277.3" y="190.4">_N</text>
<text x="277.6" y="187.9">_P</text>
<text x="284.7" y="189.3">99</text>
<text x="284.7" y="186.8">97</text>
<text x="71.6" y="194.4">77</text>
<text x="71.6" y="196.9">85</text>
<text x="79" y="193">GND</text>
<text x="79" y="195.5">GND</text>
<text x="99.8" y="193">GND</text>
<text x="99.8" y="195.5">GND</text>
<text x="109.4" y="194.4">177</text>
<text x="109.4" y="196.9">185</text>
<text x="284.7" y="196.9">98</text>
<text x="71.6" y="199.5">86</text>
<text x="71.6" y="202">95</text>
<text x="79" y="198">GND</text>
<text x="79" y="200.6">GND</text>
<text x="79" y="203.1">GND</text>
<text x="99.8" y="198">GND</text>
<text x="99.8" y="200.6">GND</text>
<text x="99.8" y="203.1">GND</text>
<text x="109.4" y="199.5">186</text>
<text x="109.4" y="202">191</text>
<text x="277.3" y="200.6">_N</text>
<text x="277.6" y="198">_P</text>
<text x="284.7" y="199.5">100</text>
<text x="71.6" y="204.6">96</text>
<text x="79" y="205.7">GND</text>
<text x="99.8" y="205.7">GND</text>
<text x="109.4" y="204.6">192</text>
</g>
<g font-size="1.8" fill="#800000">
<text x="287.4" y="82.4">ZED_CTRL</text>
<text x="307.8" y="100.1">µZ-FCI-CONONLY</text>
<text x="76.6" y="112.8">ZED_POWER</text>
<text x="91.9" y="211.9">µZ-FCI-CONONLY</text>
</g>
<g font-size="1.4" fill="#505050">
<text x="271.4" y="86.1">N$106</text>
<text x="334.3" y="86.1">N$23</text>
<text x="271.4" y="93.7">N$107</text>
<text x="334.3" y="93.7">N$24</text>
<text x="271.4" y="96.2">N$230</text>
<text x="334.3" y="96.2">N$24</text>
<text x="59" y="119.1">VBAT</text>
<text x="293.6" y="136.8">SE_0/2.6C</text>
<text x="293.6" y="139.4">SE_1/2.6C</text>
<text x="293.6" y="157.2">BANK13_SE_0/2.6C</text>
</g>
<g font-size="1.1" fill="#505050">
<text x="120.8" y="119">VCCO_13/9.6B</text>
<text x="54.5" y="124">VCCO_34/9.6D</text>
<text x="120.8" y="124">VCCO_35/9.6B</text>
<text x="54.4" y="136.7">ZED_5V'/10.6C</text>
<text x="120.8" y="134.2">ZED_5V'/10.6C</text>
<text x="293.5" y="146.9">AB_SCL/5.1B</text>
<text x="293.5" y="149.4">AB_SDA/5.1B</text>
</g>
<g font-size=".8" fill="#505050">
<text x="293.4" y="197.6">DXP_0_P</text>
<text x="293.4" y="200.1">DXP_0_N</text>
</g>
</svg>
